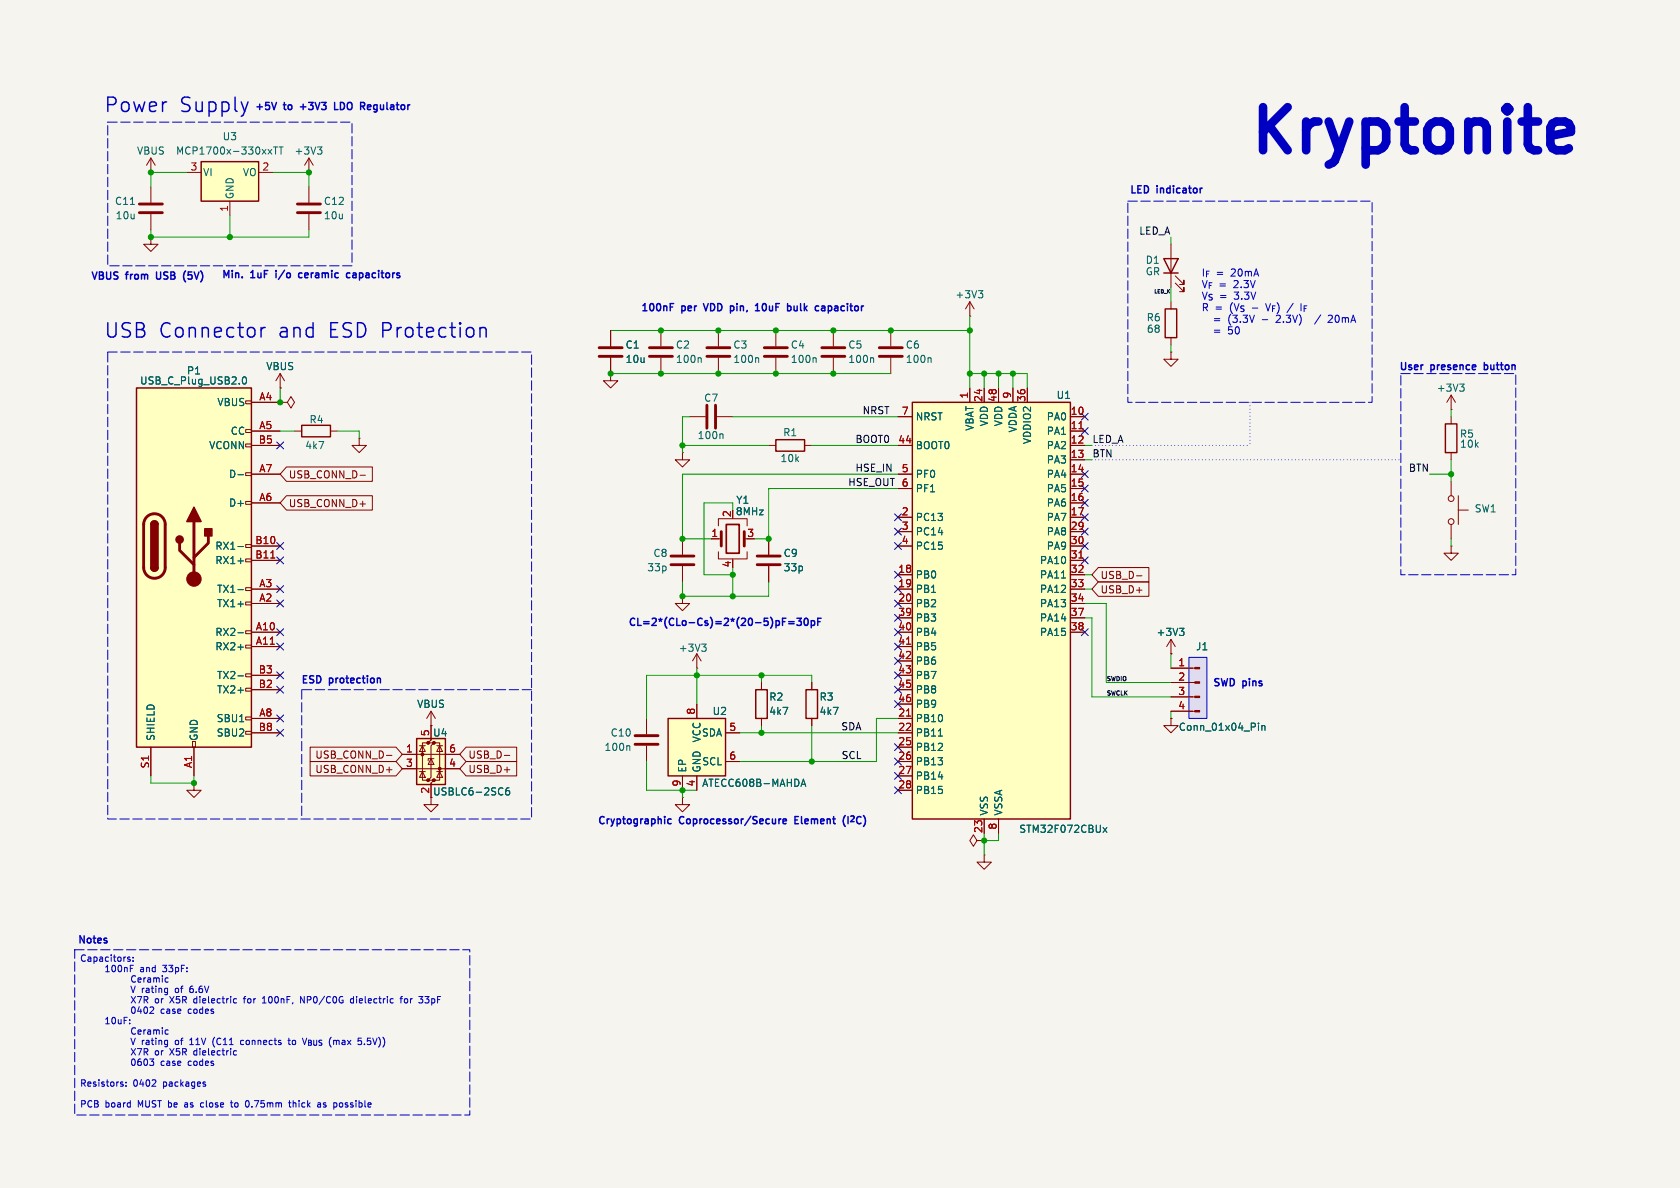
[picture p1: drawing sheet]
<svg xmlns="http://www.w3.org/2000/svg" width="297mm" height="210mm" viewBox="0 0 297 210" stroke-linecap="round" stroke-linejoin="round" font-family="sans-serif">
<path d="M0 0h297v210h-297z" fill="#f5f4ef" stroke="#f5f4ef" stroke-width=".18"/>
<path d="M210.2 116.2h3.2v10.8h-3.2z" fill="#dedcf5"/>
<path d="M24.6 37.6h4.1M24.6 36.1h4.1M114.8 63h4.1M114.8 61.5h4.1M145.3 63h4.1M145.3 61.5h4.1M155.4 63h4.1M155.4 61.5h4.1" fill="none" stroke="#840000" stroke-width=".51"/>
<g fill="none" stroke="#840000" stroke-width=".18">
<path d="M26.7 30.5h.1M26.7 27.9v2.6M26.7 33v2.8M26.7 37.8v2.8M26.7 27.9l-.8 1.3M26.7 27.9l.7 1.3M26.7 41.9v1.3h1.2l-1.2 1.3-1.3-1.3h1.3M26.7 41.9h.1M116.8 58.4v2.8M147.3 58.4v2.8M157.5 58.4v2.8M171.4 55.9h.1"/>
<path d="M171.4 53.3l-.7 1.3M171.4 53.3v2.6M171.4 53.3l.8 1.3M52.1 76.2h1.2M58.4 76.2h1.3M116.8 63.2v2.8M147.3 63.2v2.8M157.5 63.2v2.8M120.6 105.4v1.3h1.3l-1.3 1.3-1.2-1.3h1.2M120.6 105.4h.1M123.2 118.1h.1M123.2 115.6l-.8 1.2"/>
<path d="M123.2 115.6v2.5M123.2 115.6l.8 1.2"/>
</g>
<path d="M23.1 36.1h.7M173 51.4h.7l-.4 .5M173.5 51.9l.2 .2v.3l-.2 .2M123.8 63.2l.2 .2v.7M154.3 63.2l.1 .2v.7M164.4 63.2l.2 .2v.7M124.1 113.9h.7l-.4 .4M124.6 114.3l.2 .3v.3l-.2 .2" fill="none" stroke="#006464" stroke-width=".18"/>
<path d="M53.3 75.2h5.1v2h-5.1z" fill="none" stroke="#840000" stroke-width=".25"/>
<path d="M35.6 28.6h10.1v7h-10.1z" fill="#ffffc2"/>
<path d="M35.6 28.6h10.1v7h-10.1zM137.2 77.7h5v2.1h-5z" fill="none" stroke="#840000" stroke-width=".25"/>
<path d="M33 30.5h2.6M40.6 35.6v2.5M45.7 30.5h2.6M63.5 77.5v1.2h-1.3l1.3 1.3 1.3-1.3h-1.3M63.5 77.5h.1M135.9 78.7h1.3M142.2 78.7h1.3M114.3 127v2.8M114.3 131.8v2.8" fill="none" stroke="#840000" stroke-width=".18"/>
<path d="M47.4 26.4l.6 .8M48 26.4l-.6 .8M48.4 26h.7M48.7 26v1.2M49.3 26h.7M49.7 26v1.2M111.2 131.8l.1 .2v.7" fill="none" stroke="#006464" stroke-width=".18"/>
<path d="M112.3 131.6h4M112.3 130h4" fill="none" stroke="#840000" stroke-width=".51"/>
<path d="M118.1 127h10.2v10.2h-10.2z" fill="#ffffc2"/>
<path d="M118.1 127h10.2v10.2h-10.2zM133.6 121.9h2v5.1h-2zM142.5 121.9h2v5.1h-2z" fill="none" stroke="#840000" stroke-width=".25"/>
<g fill="none" stroke="#840000" stroke-width=".18">
<path d="M54.6 33v2.8M54.6 37.8v2.8M127 58.4v2.8M137.2 58.4v2.8M121.9 73.7h2.8M126.7 73.7h2.8M127 63.2v2.8M137.2 63.2v2.8M256.5 72.4h.1M256.5 69.9v2.5M256.5 69.9l-.7 1.2M256.5 69.9l.8 1.2"/>
<path d="M125.7 95.3h1.8M127 97.5v1.3h5.1v-1.3M127 93v-1.3h5.1v1.3M129.5 98.8v.3M135.9 95.3v2.7M256.5 85.1v2.5M256.5 92.7v2.6M257.8 90.2h1.8M257.8 87.6v5.1M135.9 100.1v2.8M120.6 137.2v2.5M123.2 124.5v2.5"/>
<path d="M123.2 137.2v2.5M128.3 129.5h2.5M128.3 134.6h2.5M134.6 120.7v1.2M134.6 127v1.3M143.5 120.7v1.2M143.5 127v1.3M120.6 141v1.2h1.3l-1.3 1.3-1.2-1.3h1.2M120.6 141h.1"/>
<circle cx="256.5" cy="92.2" r=".51"/>
<circle cx="256.5" cy="88.1" r=".51"/>
</g>
<path d="M127.6 76.7l.2 .2v.6M133.9 63.2l.2 .2v.7M144.1 63.2l.2 .2v.7M258.1 67.9h.7l-.4 .5M258.6 68.4l.2 .2v.3l-.2 .3M141.6 139l.4-1.3 .5 1.3M141.7 138.6h.6" fill="none" stroke="#006464" stroke-width=".18"/>
<path d="M52.6 37.6h4M52.6 36.1h4M125 63h4M125 61.5h4M125 71.6v4.1M126.5 71.6v4.1M135.1 63h4.1M135.1 61.5h4.1M127.5 94v2.5M131.6 94v2.5M133.9 99.8h4M133.9 98.3h4" fill="none" stroke="#840000" stroke-width=".51"/>
<path d="M128.4 92.7h2.3v5.1h-2.3z" fill="none" stroke="#840000" stroke-width=".3"/>
<path d="M161.3 71.1h27.9v73.7h-27.9z" fill="#ffffc2"/>
<path d="M205.7 45.7h2.6l-1.3 2.6zM205.7 48.3h2.6M206 54.6h2v5.1h-2zM161.3 71.1h27.9v73.7h-27.9z" fill="none" stroke="#840000" stroke-width=".25"/>
<g fill="none" stroke="#840000" stroke-width=".18">
<path d="M54.6 30.5h.1M54.6 27.9l-.8 1.3M54.6 27.9v2.6M54.6 27.9l.8 1.3M207 43.2v7.6M207 53.3v1.3M207 59.7v1.3M207.8 50l1.5 1.6v-.8v.8h-.8M207.8 48.8l1.5 1.5v-.8v.8h-.8M49.5 71.1h1.3l.6 1 .7-1-.7-1-.6 1M49.5 71.1h.1M49.5 68.6h.1"/>
<path d="M49.5 66l.8 1.3M49.5 66v2.6M49.5 66l-.7 1.3M107.9 66v1.3h1.3l-1.3 1.3-1.2-1.3h1.2M107.9 66h.1M158.7 73.7h2.6M158.7 78.7h2.6M171.4 68.6v2.5M174 68.6v2.5M176.5 68.6v2.5M179.1 68.6v2.5M181.6 68.6v2.5"/>
<path d="M189.2 73.7h2.6M189.2 76.2h2.6M189.2 78.7h2.6M120.6 80v1.3h1.3l-1.3 1.3-1.2-1.3h1.2M120.6 80h.1M120.6 95.3v2.7M158.7 83.8h2.6M158.7 86.4h2.6M158.7 91.4h2.6M158.7 94h2.6M158.7 96.5h2.6M189.2 81.3h2.6"/>
<path d="M189.2 83.8h2.6M189.2 86.4h2.6M189.2 88.9h2.6M189.2 91.4h2.6M189.2 94h2.6M189.2 96.5h2.6M189.2 99.1h2.6M256.5 96.5v1.3h1.3l-1.3 1.3-1.2-1.3h1.2M256.5 96.5h.1M120.6 100.1v2.8M158.7 101.6h2.6M158.7 104.1h2.6"/>
<path d="M158.7 106.7h2.6M158.7 109.2h2.6M158.7 111.8h2.6M158.7 114.3h2.6M158.7 116.8h2.6M158.7 119.4h2.6M189.2 101.6h2.6M189.2 104.1h2.6M189.2 106.7h2.6M189.2 109.2h2.6M189.2 111.8h2.6M207 115.6h.1"/>
<path d="M207 118.1h4.2M207 113l-.8 1.3M207 113v2.6M207 113l.8 1.3M158.7 127h2.6M158.7 129.5h2.6M158.7 132.1h2.6M158.7 134.6h2.6M158.7 137.2h2.6M158.7 139.7h2.6M158.7 121.9h2.6M158.7 124.5h2.6"/>
<path d="M207 127v1.3h1.3l-1.3 1.2-1.3-1.2h1.3M207 127h.1M207 125.7h4.2M207 123.2h4.2M207 120.7h4.2M76.2 141v1.2h1.3l-1.3 1.3-1.3-1.3h1.3M172.7 148.6l-.6-1-.7 1 .7 1 .6-1h1.3M174 148.6h.1M174 151.1v1.3h1.3l-1.3 1.3-1.3-1.3h1.3M174 151.1h.1M174 144.8v2.5M176.5 144.8v2.5"/>
</g>
<path d="M190.7 75.8h.8M190.7 98.6h.8M160.3 113.9h.7M160.3 126.6h.7" fill="none" stroke="#a90000" stroke-width=".18"/>
<path d="M56.1 26h.8l-.4 .5M56.7 26.5l.2 .2v.3l-.2 .2M187.7 102.2h.7M208.5 111.1h.8l-.4 .5M209.1 111.6l.2 .2v.3l-.2 .2M165.9 130.1h.7M222.5 127.8v.2M222.5 128.3v.8M223.1 128.3v.8M223.1 128.4l.2-.1h.3v.8M195 146.3l.7 .8M195.7 146.3l-.7 .8" fill="none" stroke="#006464" stroke-width=".18"/>
<g fill="#840000" stroke="#840000" stroke-width=".18">
<path d="M211.2 125.6h.9v.3h-.9z"/>
<path d="M211.2 123.1h.9v.2h-.9z"/>
<path d="M211.2 120.5h.9v.3h-.9z"/>
<path d="M211.2 118h.9v.2h-.9z"/>
</g>
<path d="M118.6 99.8h4.1M118.6 98.3h4.1" fill="none" stroke="#840000" stroke-width=".51"/>
<path d="M73.7 130.6h5v8.1h-5z" fill="#ffffc2"/>
<g fill="#840000" stroke="#840000" stroke-width=".18">
<circle cx="74.7" cy="133.3" r=".25"/>
<circle cx="75.7" cy="137.9" r=".25"/>
<circle cx="75.7" cy="131.3" r=".25"/>
<circle cx="76.7" cy="137.9" r=".25"/>
<circle cx="76.7" cy="131.3" r=".25"/>
<circle cx="77.7" cy="135.9" r=".25"/>
</g>
<g fill="none" stroke="#840000" stroke-width=".18">
<path d="M107.9 58.4v2.8M107.9 63.2v2.8M207 62.2v1.3h1.3l-1.3 1.3-1.3-1.3h1.3M207 62.2h.1M256.5 73.7v1.2M256.5 80v1.3M71.1 135.9h10.2M71.1 133.4h10.2M74.2 136.4h1M74.2 131.8h1M74.7 131.8l.5 1h-1zM74.7 136.4l.5 1h-1z"/>
<path d="M75.7 131.3h-1v6.6h1M76.2 134.1l.5 1h-1zM76.2 125.7v5.1l-.5 .5h1l-.5 .5v5.6l-.5 .5h1l-.5 .5v2.6M76.2 128.3h.1M76.2 125.7l-.8 1.3M76.2 125.7l.8 1.3M76.7 134.1h-1v.4M76.7 131.3h1v6.6h-1M77.2 136.4h1M77.2 131.8h1M77.7 136.4l.5 1h-1zM77.7 131.8l.5 1h-1z"/>
</g>
<path d="M255.5 74.9h2.1v5.1h-2.1zM73.7 130.6h5v8.1h-5z" fill="none" stroke="#840000" stroke-width=".25"/>
<path d="M90 139.3h-.4a.86 .86 0 0 0 0 1.2l.5-.1v-.4l-.2-.3-.4 .1-.1 .2" fill="none" stroke="#006464" stroke-width=".18"/>
<path d="M105.9 63h4.1M105.9 61.5h4.1" fill="none" stroke="#840000" stroke-width=".51"/>
<path d="M24.1 68.6h20.3v63.5h-20.3z" fill="#ffffc2"/>
<g fill="none" stroke="#840000" stroke-width=".18">
<path d="M107.9 58.4v2.8M43.4 78.5h1v.5h-1zM43.4 75.9h1v.6h-1zM43.4 70.9h1v.5h-1zM44.4 71.1h5.1M44.4 76.2h5.1M44.4 78.7h5.1M49.5 68.6h.1M49.5 71.1h.1M107.9 66h.1M107.9 63.2v2.8M158.7 78.7h2.6"/>
<path d="M158.7 73.7h2.6M171.4 68.6v2.5M174 68.6v2.5M176.5 68.6v2.5M179.1 68.6v2.5M181.6 68.6v2.5M189.2 76.2h2.6M189.2 78.7h2.6M189.2 73.7h2.6M43.4 98.8h1v.5h-1zM43.4 96.3h1v.5h-1zM43.4 88.6h1v.6h-1z"/>
<path d="M43.4 83.6h1v.5h-1zM44.4 88.9h5.1M44.4 83.8h5.1M44.4 96.5h5.1M44.4 99.1h5.1M50.6 87.6h15.2v2.6h-15.2l-1.1-1.3zM50.6 82.5h15.2v2.6h-15.2l-1.1-1.3zM63.6 84h1M125.7 95.3h1.3M135.9 95.3v2.7M158.7 83.8h2.6M158.7 96.5h2.6"/>
<path d="M158.7 86.4h2.6M158.7 91.4h2.6M158.7 94h2.6M189.2 88.9h2.6M189.2 83.8h2.6M189.2 96.5h2.6M189.2 99.1h2.6M189.2 81.3h2.6M189.2 86.4h2.6M189.2 91.4h2.6M189.2 94h2.6M43.4 119.1h1v.5h-1z"/>
<path d="M43.4 114h1v.6h-1zM43.4 111.5h1v.5h-1zM43.4 106.4h1v.5h-1zM43.4 103.9h1v.5h-1zM44.4 111.8h5.1M44.4 114.3h5.1M44.4 106.7h5.1M44.4 104.1h5.1M44.4 119.4h5.1M135.9 100.1v2.8M158.7 111.8h2.6M158.7 114.3h2.6"/>
<path d="M158.7 106.7h2.6M158.7 104.1h2.6M158.7 119.4h2.6M158.7 101.6h2.6M158.7 109.2h2.6M158.7 116.8h2.6M189.2 111.8h2.6M189.2 106.7h2.6M189.2 104.1h2.6M189.2 101.6h2.6M189.2 109.2h2.6M194.2 100.3h8.9v2.6h-8.9l-1.2-1.3z"/>
<path d="M194.2 102.9h8.9v2.5h-8.9l-1.2-1.3zM200.9 101.8h1M207 115.6h.1M207 118.1h3.8M26.7 132.1v5.1M34 131.1h.5v1h-.5zM34.3 138.4v1.3h-1.3l1.3 1.3 1.3-1.3h-1.3M34.3 138.4h.1M34.3 132.1v5.1M43.4 129.3h1v.5h-1zM43.4 126.7h1v.6h-1zM43.4 121.7h1v.5h-1z"/>
<path d="M44.4 127h5.1M44.4 121.9h5.1M44.4 129.5h5.1M54.8 132.1h15.2l1.1 1.3-1.1 1.2h-15.2zM54.8 134.6h15.2l1.1 1.3-1.1 1.3h-15.2zM68.3 133.5h1M71.1 133.4h2.6M71.1 135.9h2.6M76.2 128.3h.1M76.2 128.3v2.5M76.2 138.4v2.6M78.7 133.4h2.6"/>
<path d="M78.7 135.9h2.6M82.4 134.6h8.9v2.6h-8.9l-1.1-1.3zM82.4 132.1h8.9v2.5h-8.9l-1.1-1.2zM89.2 133.5h.9M120.6 137.2v2.5M123.2 124.5v2.5M123.2 137.2v2.5M128.3 129.5h2.5M128.3 134.6h2.5M134.6 120.7v1.2M134.6 127v1.3M143.5 120.7v1.2"/>
<path d="M143.5 127v1.3M158.7 127h2.6M158.7 121.9h2.6M158.7 129.5h2.6M158.7 134.6h2.6M158.7 132.1h2.6M158.7 137.2h2.6M158.7 139.7h2.6M158.7 124.5h2.6M207 127h.1M207 120.7h3.8M207 123.2h3.8"/>
<path d="M207 125.7h3.8M174 148.6h.1M174 144.8v2.5M176.5 144.8v2.5"/>
</g>
<path d="M24.1 68.6h20.3v63.5h-20.3zM26.7 92.7a.64 .64 0 0 1 .6-.6 .64 .64 0 0 1 .6 .6M26.7 100.3a.64 .64 0 0 0 .6 .7 .64 .64 0 0 0 .6-.7" fill="none" stroke="#840000" stroke-width=".25"/>
<path d="M26 91.4a1.9 1.9 0 0 1 2-.4 1.9 1.9 0 0 1 1.2 1.7v7.6a1.91 1.91 0 0 1-1.9 1.9 1.91 1.91 0 0 1-1.9-1.9v-7.7l.2-.7zM31.7 96v1.3l2.6 2.5M34.3 92.2v10.2M36.8 94.7v1.3l-2.5 2.6" fill="none" stroke="#840000" stroke-width=".51"/>
<g fill="#840000" stroke="#840000" stroke-width=".25">
<path d="M26.7 100.3h1.2a.64 .64 0 0 1-.6 .7 .64 .64 0 0 1-.6-.7z"/>
<path d="M26.7 92.7h1.2v7.6h-1.2z"/>
<path d="M26.9 92.3a.64 .64 0 0 1 .6-.2 .64 .64 0 0 1 .4 .6h-1.2z"/>
<path d="M34.3 89.7l1.3 2.5h-2.6z"/>
<path d="M36.2 93.5h1.3v1.2h-1.3z"/>
<circle cx="31.7" cy="95.4" r=".63"/>
</g>
<circle cx="34.3" cy="102.4" r="1.27" fill="#840000" stroke="#840000" stroke-width=".18"/>
<g fill="none" stroke="#006464" stroke-width=".18">
<path d="M43 66.7l.1-.1a.68 .68 0 0 1 .5 .7 .68 .68 0 0 1-.5 .6l-.1-.1-.2-.4zM42.1 83.9h.9M42.1 96.6h.9M42.1 99.2h.9M42.1 111.9h.9M42.1 114.4h.9M42.1 104.2h.9M42.1 119.5h.9M187.7 102.2h.7M208.5 111.1h.8l-.4 .5M209.1 111.6l.2 .2v.3l-.2 .2M90 139.3h-.4a.86 .86 0 0 0 0 1.2l.5-.1v-.4l-.2-.3-.4 .1-.1 .2"/>
<path d="M141.6 139l.4-1.3 .5 1.3M141.7 138.6h.6M165.9 130.1h.7M222.5 127.8v.2M222.5 128.3v.8M223.1 128.3v.8M223.1 128.4l.2-.1h.3v.8M195 146.3l.7 .8M195.7 146.3l-.7 .8"/>
</g>
<path d="M190.7 75.8h.8M47.9 98.6h.7M190.7 98.6h.8M160.3 113.9h.7M160.3 126.6h.7" fill="none" stroke="#a90000" stroke-width=".18"/>
<g fill="none" stroke="#0000c2" stroke-width=".25">
<path d="M48.9 18.1l-.4 1.3M59.2 18.1v1.3h.6M32.8 47.9a1.46 1.46 0 0 0 0 1.9M48.8 47.8v.1M53.3 48.2l-.4 .1-.1 .2 .1 .5 .4 .1M61.9 48.3l-.4-.1-.2 .3 .1 .5h.5M118.5 54.3h.4M118.5 53.7h.6M124.4 53.7l.4 1.2M129.3 54.1h.3M129.6 54.9h-.3M133.5 54.9h.8"/>
<path d="M133.7 54l.2-.3v1.2M139.8 54.2v.6M140.4 54.1v.7l.3 .1M145.4 54.1h.2l.2 .2v.6M145.8 54.9h-.4M145.8 54.4l-.4 .1M138.3 109.3h.6M139.4 109.9h1M139.4 110.3h1M140.9 109.3h.8l-.5 .5 .4 .1v.5l-.2 .2-.5-.2M142.3 109.4l.2-.1a.68 .68 0 0 1 .4 .6 .68 .68 0 0 1-.4 .7l-.2-.2-.2-.3zM143.4 109.8l.4-.1 .2 .3-.1 .5h-.5"/>
<path d="M143.4 109.7v1.3M144.6 109.9h.4M145.2 109.3h-.6v1.3M118.1 145.5l.2 .1h.4M118.7 144.8h-.4l-.2 .1M137.9 144.8h.2M138.4 145.2l.6-.1v-.3h-.4l-.2 .1 .1 .7h.5M149.4 144.2a1.46 1.46 0 0 0 0 1.9"/>
</g>
<path d="M276.6 21.5l.8 .3 .3 .8v.7l-3.6 .7M277.4 26.2l-.8 .4" fill="none" stroke="#0000c2" stroke-width="1.5"/>
<g fill="none" stroke="#0000c2" stroke-width=".18">
<path d="M223.8 53.7l.4 1.2M226.3 56.3l-.7 .7h.8M230 53.7v1.2M233.5 55.7l-1.1 1.6M235 55.7h.3l.2 .3M235.5 56.1l-.7 .9h.7M210.2 116.2h3.2v10.8h-3.2zM18.7 171.8h.6M19.8 171.1v.5l.2 .2 .3-.1 .1-.6M19.9 179.9l.1-.1a.61 .61 0 0 1 .4 .6 .61 .61 0 0 1-.4 .6 .76 .76 0 0 1-.1-1.1zM20.9 171.1v.5l.2 .2 .3-.1 .1-.6M22 171v.8"/>
<path d="M22.5 179.8h-.6v1.2M22.5 171.2v.6M23 169.2h-.3l-.2 .1 .1 .2 .4 .1v.3h-.5M23 171.2h.4M23.1 174.3l.4 1.2 .4-1.2M23.2 176.2l.8 1.1M23.4 178.1l.1-.1a.61 .61 0 0 1 .4 .6 .61 .61 0 0 1-.4 .5 .76 .76 0 0 1-.1-1zM23.5 169.8v.1M23.5 169.2v.1M23.6 170.6h-.6v1.2M24 172.6a.54 .54 0 0 0-.8 .4 .54 .54 0 0 0 .5 .6l.3-.1M24 176.2l-.8 1.1"/>
<path d="M24.3 176.2h.8l-.5 1.1M24.4 173.2l.5-.1v-.2h-.3l-.2 .1 .1 .6h.4M24.6 177.9l-.3 .9h.8M24.9 178.4v.7M25.4 172.9v.7M25.5 176.2v1.1M25.6 178.1l.1-.1a.61 .61 0 0 1 .4 .6 .61 .61 0 0 1-.4 .5 .76 .76 0 0 1-.1-1zM25.8 172.9l-.4 .2M25.8 176.8l.3 .5M26.1 172.9h.5v.7M26.6 173.1l-.4 .1-.1 .1 .1 .3h.4M27 178l-.5 .1"/>
<path d="M27.2 173l.3-.1 .2 .1M27.2 172.9v.7M27.2 178.2l-.1 .3-.6 .6h.7M27.7 173l.1-.1h.3l.1 .7M27.7 173v.6M28.7 172.9v.7M29.2 173v.5l.2 .1h.3M29.3 174.7l.3 .1M29.6 174.7v.9l-.2 .2M29.6 175.4l-.3 .1M41.4 177.2h.4M41.4 176.6h.4"/>
<path d="M43 176.5h.4M43.2 176.2v1.1M46.4 177.3h.6M46.4 176.5l.3-.3v1.1M53.1 177.3v-1.1l.7 1.1M62.5 176.6l-.3-.1-.2 .3 .1 .4h.4M62.5 176.2v1.1M70.7 176.5h.5M71.2 176.2l-.3 .1v1M71.9 176.5l-.4 .3v.4l.4 .1M75.1 176.2h.7M75.1 177.2l.5 .1"/>
<path d="M18.7 181h.6M18.7 180.2l.3-.4v1.2M20.9 180.2l.1 .7h.4M21.4 180.2v.8M21.5 191.6l.2 .1 .1 .2-.4 .1M21.5 191.3h.2M21.9 180.4h.4M22.3 191.9v.1M22.3 191.3v.1M22.9 180.9v.1M22.9 180.3v.1M23.1 183.5l.4 1.2 .4-1.2"/>
<path d="M23.2 185.4l.8 1.1M23.4 187.3l.1-.1a.61 .61 0 0 1 .4 .6 .61 .61 0 0 1-.4 .5l-.2-.4zM24 181.8a.54 .54 0 0 0-.8 .4 .54 .54 0 0 0 .5 .6l.3-.1M24 185.4l-.8 1.1M24.3 185.4h.8l-.5 1.1M24.4 182.4l.5-.1v-.2h-.3l-.2 .1 .1 .6h.4M24.9 187.2l-.3 .1-.2 .2-.1 .6 .3 .2 .3-.1 .1-.3-.1-.2-.3-.1-.3 .3M25.4 182.1v.7M25.5 185.4v1.1M25.5 187.3l.2-.1a.61 .61 0 0 1 .4 .6 .61 .61 0 0 1-.4 .5l-.3-.4zM25.8 182.1l-.4 .2M25.8 186l.3 .5"/>
<path d="M26.1 182.1h.5v.7M26.5 187.2h.7l-.4 .4 .3 .1v.5l-.1 .1-.5-.1M26.6 182.3l-.4 .1-.1 .1 .1 .3h.4M27.2 182.1v.7M27.2 182.2l.3-.1 .2 .1M27.7 182.2v.6M27.7 182.2l.1-.1h.3l.1 .7M28.7 181.7v.1M28.7 182.1v.7M29.3 183.9l.3 .1M29.6 183.9v.9l-.2 .2M29.6 184.6l-.3 .1"/>
<path d="M29.7 182.1h-.3l-.2 .2 .1 .5h.4M32.8 194.9l-.1 .1M32.8 195.3l-.2 .1 .2 .3M35.9 194.9l-.3 .1-.2 .2 .1 .4 .4 .1M36.2 191.6l.2 .2-.2 .2M36.2 191.3h.1M37.7 183.7l-.1 .4 .1 .7M40.7 194.9h.5M40.9 194.6v.9l.3 .2M41.4 186.4h.4M43 183.9l-.4 .1-.1 .1 .1 .5 .4 .1M43.7 194.6a.61 .61 0 0 1 .4 .5 .61 .61 0 0 1-.4 .6"/>
<path d="M50.9 183.9h.4M51 194.9h.4M51.1 183.5v1l.2 .2M51.2 194.6v.9l.2 .2M51.8 194.6v1.1M52.2 194.9l-.4 .2M54.2 183.5l-.4 1.2M56.3 194.9l.3 .1 .1 .7M56.7 195.6l-.4 .1M56.7 195.2l-.4 .1M57.2 195.6l.3 .1M57.5 194.9l-.3 .2v.2h.3"/>
<path d="M60 195.6h.5M60.5 195l-.5 .1M63.3 183.5h.6M63.7 184l.2 .2v.2l-.2 .3M64.4 184.6v.1"/>
</g>
<path d="M19 21.6h43.2v25.4h-43.2zM199.4 35.6h43.2v35.5h-43.2zM19 62.2h75v82.6h-75zM247.6 66h20.4v35.6h-20.4zM53.3 121.9v22.9M94 121.9h-40.7M13.2 167.9h69.9v29.2h-69.9z" fill="none" stroke="#0000c2" stroke-width=".18" stroke-dasharray="1.7 .6"/>
<path d="M193 78.7h28M221 71.1v7.6M193 81.3h54.6" fill="none" stroke="#0000c2" stroke-width=".18" stroke-dasharray="0 .6"/>
<g fill="none" stroke="#009600" stroke-width=".18">
<path d="M33 30.5h-6.3v2.5M40.6 38.1v3.8M48.3 30.5h6.3v2.5M26.7 40.6v1.3h27.9v-1.3M107.9 58.4h63.5M171.4 55.9v12.7M207 41.9v1.3M207 50.8v2.5M49.5 76.2h2.6M49.5 68.6v2.5M59.7 76.2h3.8v1.3M107.9 66h49.6"/>
<path d="M120.6 78.7h15.3M121.9 73.7h-1.3v6.3M129.5 73.7h29.2M143.5 78.7h15.2M171.4 66h10.2v2.6M174 66v2.6M176.5 66v2.6M179.1 66v2.6M191.8 78.7h1.2M207 61v1.2M256.5 72.4v1.3M129.5 90.2v-1.3h-5v12.7h5"/>
<path d="M158.7 83.8h-38.1v11.5h5.1M158.7 86.4h-22.8v8.9h-2.6M191.8 81.3h1.2M252.7 83.8h3.8M256.5 81.3v3.8M256.5 95.3v1.2M120.6 102.9v2.5h15.3v-2.5M123.2 118.1v6.4M129.5 100.3v5.1M134.6 119.4v1.3M191.8 101.6h1.2M191.8 106.7h3.8v14h11.4"/>
<path d="M191.8 109.2h1.2v14h14M191.8 104.1h1.2M207 115.6v2.5M26.7 137.2v1.2h7.6v-1.2M114.3 134.6v5.1h8.9M120.6 139.7v1.3M130.8 129.5h27.9M134.6 128.3v1.2M143.5 120.7v-1.3h-29.2v7.6M143.5 128.3v6.3M158.7 127h-3.8v7.6h-24.1M207 125.7v1.3"/>
<path d="M174 147.3v3.8M176.5 147.3v1.3h-2.5"/>
</g>
<g fill="none" stroke="#000084" stroke-width=".18">
<path d="M48.9 78.1l1.2 1.2M50.1 78.1l-1.2 1.2M191.2 73.1l1.2 1.2M191.2 75.6l1.2 1.2M192.4 73.1l-1.2 1.2M192.4 75.6l-1.2 1.2M48.9 95.9l1.2 1.2M48.9 98.5l1.2 1.2M50.1 95.9l-1.2 1.2M50.1 98.5l-1.2 1.2M158.1 93.4l1.3 1.2M158.1 90.8l1.3 1.2"/>
<path d="M158.1 95.9l1.3 1.2M159.4 93.4l-1.3 1.2M159.4 90.8l-1.3 1.2M159.4 95.9l-1.3 1.2M191.2 83.2l1.2 1.2M191.2 85.8l1.2 1.2M191.2 93.4l1.2 1.2M191.2 95.9l1.2 1.2M191.2 90.8l1.2 1.2M191.2 98.5l1.2 1.2M191.2 88.3l1.2 1.2M192.4 83.2l-1.2 1.2"/>
<path d="M192.4 85.8l-1.2 1.2M192.4 93.4l-1.2 1.2M192.4 95.9l-1.2 1.2M192.4 90.8l-1.2 1.2M192.4 98.5l-1.2 1.2M192.4 88.3l-1.2 1.2M48.9 103.5l1.2 1.2M48.9 106.1l1.2 1.2M48.9 113.7l1.2 1.2M48.9 111.2l1.2 1.2M48.9 118.8l1.2 1.2M50.1 103.5l-1.2 1.2"/>
<path d="M50.1 106.1l-1.2 1.2M50.1 113.7l-1.2 1.2M50.1 111.2l-1.2 1.2M50.1 118.8l-1.2 1.2M158.1 101l1.3 1.2M158.1 116.2l1.3 1.2M158.1 106.1l1.3 1.2M158.1 113.7l1.3 1.2M158.1 118.8l1.3 1.2M158.1 111.2l1.3 1.2M158.1 108.6l1.3 1.2M158.1 103.5l1.3 1.2"/>
<path d="M159.4 118.8l-1.3 1.2M159.4 106.1l-1.3 1.2M159.4 101l-1.3 1.2M159.4 116.2l-1.3 1.2M159.4 113.7l-1.3 1.2M159.4 111.2l-1.3 1.2M159.4 108.6l-1.3 1.2M159.4 103.5l-1.3 1.2M191.2 111.2l1.2 1.2M192.4 111.2l-1.2 1.2M48.9 128.9l1.2 1.2M48.9 121.3l1.2 1.2"/>
<path d="M48.9 126.4l1.2 1.2M50.1 128.9l-1.2 1.2M50.1 121.3l-1.2 1.2M50.1 126.4l-1.2 1.2M158.1 121.3l1.3 1.2M158.1 139.1l1.3 1.2M158.1 136.6l1.3 1.2M158.1 134l1.3 1.2M158.1 131.5l1.3 1.2M158.1 123.9l1.3 1.2M159.4 123.9l-1.3 1.2M159.4 131.5l-1.3 1.2"/>
<path d="M159.4 121.3l-1.3 1.2M159.4 139.1l-1.3 1.2M159.4 136.6l-1.3 1.2M159.4 134l-1.3 1.2"/>
</g>
<g fill="#009600" stroke="#009600" stroke-width=".18">
<circle cx="157.5" cy="58.4" r=".46"/>
<circle cx="171.4" cy="58.4" r=".46"/>
<circle cx="147.3" cy="58.4" r=".46"/>
<circle cx="171.4" cy="66" r=".46"/>
<circle cx="174" cy="66" r=".46"/>
<circle cx="176.5" cy="66" r=".46"/>
<circle cx="147.3" cy="66" r=".46"/>
<circle cx="120.6" cy="139.7" r=".46"/>
<circle cx="137.2" cy="66" r=".46"/>
<circle cx="137.2" cy="58.4" r=".46"/>
<circle cx="127" cy="58.4" r=".46"/>
<circle cx="127" cy="66" r=".46"/>
<circle cx="120.6" cy="78.7" r=".46"/>
<circle cx="120.6" cy="95.3" r=".46"/>
<circle cx="123.2" cy="119.4" r=".46"/>
<circle cx="120.6" cy="105.4" r=".46"/>
<circle cx="116.8" cy="58.4" r=".46"/>
<circle cx="116.8" cy="66" r=".46"/>
<circle cx="134.6" cy="129.5" r=".46"/>
<circle cx="134.6" cy="119.4" r=".46"/>
<circle cx="129.5" cy="105.4" r=".46"/>
<circle cx="143.5" cy="134.6" r=".46"/>
<circle cx="174" cy="148.6" r=".46"/>
<circle cx="40.6" cy="41.9" r=".46"/>
<circle cx="26.7" cy="30.5" r=".46"/>
<circle cx="49.5" cy="71.1" r=".46"/>
<circle cx="54.6" cy="30.5" r=".46"/>
<circle cx="26.7" cy="41.9" r=".46"/>
<circle cx="179.1" cy="66" r=".46"/>
<circle cx="256.5" cy="83.8" r=".46"/>
<circle cx="129.5" cy="101.6" r=".46"/>
<circle cx="135.9" cy="95.3" r=".46"/>
<circle cx="107.9" cy="66" r=".46"/>
<circle cx="34.3" cy="138.4" r=".46"/>
</g>
<text font-size="10.6" fill="#0000c2" x="220.5" y="29.2">Kryptonite</text>
<g font-size="3.5" fill="#0000c2">
<text x="18.3" y="20.2">Power</text>
<text x="31.7" y="20.2">Supply</text>
<text x="18.3" y="60.1">USB Connector</text>
<text x="49.4" y="60.1">and</text>
<text x="58.5" y="60.1">ESD Protection</text>
</g>
<g font-size="1.8" fill="#0000c2">
<text x="45" y="19.8">+5V</text>
<text x="50.3" y="19.8">to</text>
<text x="53.7" y="19.8">+3V3</text>
<text x="60.2" y="19.8">LDO</text>
<text x="65.3" y="19.8">Regulator</text>
<text x="199.6" y="34.5">LED</text>
<text x="204.5" y="34.5">indicator</text>
<text x="15.9" y="49.8">VBUS</text>
<text x="22.3" y="49.8">from</text>
<text x="28.1" y="49.8">USB</text>
<text x="33.4" y="49.8">(5V)</text>
<text x="39" y="49.5">Min.</text>
<text x="44.3" y="49.5">1uF</text>
<text x="49.3" y="49.5">i/o</text>
<text x="53.8" y="49.5">ceramic</text>
<text x="62.8" y="49.5">capacitors</text>
<text x="212.3" y="49.1">I_{F}</text>
<text x="212.3" y="51.1">V_{F}</text>
<text x="212.3" y="53.2">V_{S}</text>
<text x="215" y="49.1">=</text>
<text x="215.5" y="51.1">=</text>
<text x="215.6" y="53.2">=</text>
<text x="217.7" y="49.1">20mA</text>
<text x="218.2" y="51.1">2.3V</text>
<text x="218.3" y="53.2">3.3V</text>
<text x="113.2" y="55.4">100nF</text>
<text x="120.5" y="55.4">per</text>
<text x="125" y="55.4">VDD</text>
<text x="130.1" y="55.4">pin,</text>
<text x="135.1" y="55.4">10uF</text>
<text x="141.2" y="55.4">bulk</text>
<text x="146.7" y="55.4">capacitor</text>
<text x="212.3" y="55.2">R =</text>
<text x="214.7" y="57.3">=</text>
<text x="214.7" y="59.3">=</text>
<text x="217.4" y="57.3">(3.3V</text>
<text x="217.4" y="59.3">50</text>
<text x="217.5" y="55.2">(V_{S}</text>
<text x="221.6" y="55.2">-</text>
<text x="223.6" y="57.3">-</text>
<text x="224.3" y="55.2">V_{F})</text>
<text x="226.3" y="57.3">2.3V)</text>
<text x="230.8" y="55.2">I_{F}</text>
<text x="236.1" y="57.3">20mA</text>
<text x="247.2" y="65.8">User</text>
<text x="252.9" y="65.8">presence</text>
<text x="262.9" y="65.8">button</text>
<text x="110.9" y="111">CL=2*(CLo-Cs)=2*(20-5)pF=30pF</text>
<text x="53.1" y="121.2">ESD</text>
<text x="58.2" y="121.2">protection</text>
<text x="214.3" y="121.7">SWD</text>
<text x="219.7" y="121.7">pins</text>
<text x="105.5" y="146.1">Cryptographic</text>
<text x="120.1" y="146.1">Coprocessor/Secure</text>
<text x="141" y="146.1">Element</text>
<text x="150" y="146.1">(I^{2}C)</text>
<text x="13.6" y="167.1">Notes</text>
</g>
<g font-size="1.8" fill="#006464">
<text x="24.1" y="27.5">VBUS</text>
<text x="31" y="27.5">MCP1700x-330xxTT</text>
<text x="39.3" y="25">U3</text>
<text x="52" y="27.5">+3V3</text>
<text x="35.8" y="31.3">VI</text>
<text x="41.5" y="35.3" transform="rotate(-90 41.5 35.3)">GND</text>
<text x="42.8" y="31.3">VO</text>
<text x="20.2" y="36.4">C11</text>
<text x="20.3" y="39">10u</text>
<text x="57.2" y="36.4">C12</text>
<text x="57.2" y="39">10u</text>
<text x="202.4" y="46.8">D1</text>
<text x="168.8" y="52.9">+3V3</text>
<text x="202.4" y="48.9">GR</text>
<text x="202.6" y="57">R6</text>
<text x="202.7" y="59">68</text>
<text x="47" y="65.6">VBUS</text>
<text x="110.5" y="61.8">C1</text>
<text x="110.5" y="64.4">10u</text>
<text x="119.4" y="61.8">C2</text>
<text x="119.4" y="64.4">100n</text>
<text x="129.5" y="61.8">C3</text>
<text x="129.5" y="64.4">100n</text>
<text x="139.7" y="61.8">C4</text>
<text x="139.7" y="64.4">100n</text>
<text x="149.9" y="61.8">C5</text>
<text x="149.9" y="64.4">100n</text>
<text x="160" y="61.8">C6</text>
<text x="160" y="64.4">100n</text>
<text x="24.7" y="68.2">USB_C_Plug_USB2.0</text>
<text x="32.9" y="66.4">P1</text>
<text x="38.3" y="72">VBUS</text>
<text x="124.4" y="71.2">C7</text>
<text x="186.7" y="70.7">U1</text>
<text x="253.9" y="69.4">+3V3</text>
<text x="40.7" y="77.1">CC</text>
<text x="54.6" y="75">R4</text>
<text x="123.2" y="77.8">100n</text>
<text x="138.4" y="77.3">R1</text>
<text x="161.8" y="74.5">NRST</text>
<text x="172.3" y="76.2" transform="rotate(-90 172.3 76.2)">VBAT</text>
<text x="174.9" y="75.5" transform="rotate(-90 174.9 75.5)">VDD</text>
<text x="177.4" y="75.5" transform="rotate(-90 177.4 75.5)">VDD</text>
<text x="179.9" y="76.5" transform="rotate(-90 179.9 76.5)">VDDA</text>
<text x="185" y="74.5">PA0</text>
<text x="185" y="77.1">PA1</text>
<text x="258" y="77.6">R5</text>
<text x="36.9" y="79.6">VCONN</text>
<text x="53.9" y="79.6">4k7</text>
<text x="137.9" y="81.9">10k</text>
<text x="161.8" y="79.6">BOOT0</text>
<text x="182.5" y="78.6" transform="rotate(-90 182.5 78.6)">VDDIO2</text>
<text x="185" y="79.6">PA2</text>
<text x="185" y="82.1">PA3</text>
<text x="258" y="79.3">10k</text>
<text x="40.4" y="89.8">D+</text>
<text x="40.4" y="84.7">D-</text>
<text x="130.1" y="89.3">Y1</text>
<text x="161.8" y="84.7">PF0</text>
<text x="161.8" y="87.2">PF1</text>
<text x="185" y="84.7">PA4</text>
<text x="185" y="87.2">PA5</text>
<text x="185" y="89.8">PA6</text>
<text x="130" y="91.3">8MHz</text>
<text x="161.8" y="92.3">PC13</text>
<text x="161.8" y="94.8">PC14</text>
<text x="185" y="92.3">PA7</text>
<text x="185" y="94.8">PA8</text>
<text x="260.6" y="90.8">SW1</text>
<text x="38" y="97.4">RX1-</text>
<text x="38" y="99.9">RX1+</text>
<text x="114.3" y="101.2">33p</text>
<text x="115.4" y="98.7">C8</text>
<text x="138.4" y="98.7">C9</text>
<text x="138.4" y="101.2">33p</text>
<text x="161.8" y="97.4">PC15</text>
<text x="183.7" y="99.9">PA10</text>
<text x="185" y="97.4">PA9</text>
<text x="38.3" y="107.5">TX1+</text>
<text x="38.3" y="105">TX1-</text>
<text x="161.8" y="102.5">PB0</text>
<text x="161.8" y="105">PB1</text>
<text x="161.8" y="107.5">PB2</text>
<text x="183.7" y="102.5">PA11</text>
<text x="183.7" y="105">PA12</text>
<text x="183.7" y="107.5">PA13</text>
<text x="38" y="112.6">RX2-</text>
<text x="161.8" y="110.1">PB3</text>
<text x="161.8" y="112.6">PB4</text>
<text x="183.7" y="110.1">PA14</text>
<text x="183.7" y="112.6">PA15</text>
<text x="204.4" y="112.6">+3V3</text>
<text x="38" y="115.2">RX2+</text>
<text x="119.9" y="115.4">+3V3</text>
<text x="161.8" y="115.2">PB5</text>
<text x="161.8" y="117.7">PB6</text>
<text x="211.3" y="115.2">J1</text>
<text x="38.3" y="122.8">TX2+</text>
<text x="38.3" y="120.2">TX2-</text>
<text x="73.6" y="125.3">VBUS</text>
<text x="135.9" y="124.1">R2</text>
<text x="144.8" y="124.1">R3</text>
<text x="161.8" y="120.2">PB7</text>
<text x="161.8" y="122.8">PB8</text>
<text x="161.8" y="125.3">PB9</text>
<text x="27.5" y="131.1" transform="rotate(-90 27.5 131.1)">SHIELD</text>
<text x="35.2" y="131.1" transform="rotate(-90 35.2 131.1)">GND</text>
<text x="38.2" y="127.9">SBU1</text>
<text x="38.2" y="130.4">SBU2</text>
<text x="76.5" y="130.4">U4</text>
<text x="107.9" y="130.4">C10</text>
<text x="124" y="130.4">SDA</text>
<text x="124.1" y="131.3" transform="rotate(-90 124.1 131.3)">VCC</text>
<text x="125.9" y="126.6">U2</text>
<text x="135.9" y="126.6">4k7</text>
<text x="144.8" y="126.6">4k7</text>
<text x="161.8" y="127.9">PB10</text>
<text x="161.8" y="130.4">PB11</text>
<text x="208.3" y="129.4">Conn_01x04_Pin</text>
<text x="106.8" y="132.9">100n</text>
<text x="121.5" y="136.7" transform="rotate(-90 121.5 136.7)">EP</text>
<text x="124.1" y="135.5">SCL</text>
<text x="124.1" y="136.7" transform="rotate(-90 124.1 136.7)">GND</text>
<text x="161.8" y="132.9">PB12</text>
<text x="161.8" y="135.5">PB13</text>
<text x="76.5" y="140.8">USBLC6-2SC6</text>
<text x="124" y="139.3">ATECC608B-MAHDA</text>
<text x="161.8" y="138">PB14</text>
<text x="161.8" y="140.6">PB15</text>
<text x="174.9" y="144.3" transform="rotate(-90 174.9 144.3)">VSS</text>
<text x="177.4" y="144.3" transform="rotate(-90 177.4 144.3)">VSSA</text>
<text x="180.1" y="147.4">STM32F072CBUx</text>
</g>
<g font-size="1.8" fill="#a90000">
<text x="33.6" y="30.2">3</text>
<text x="46.3" y="30.2">2</text>
<text x="40.4" y="37.5" transform="rotate(-90 40.4 37.5)">1</text>
<text x="45.7" y="70.9">A4</text>
<text x="171.2" y="70.6" transform="rotate(-90 171.2 70.6)">1</text>
<text x="173.7" y="71.2" transform="rotate(-90 173.7 71.2)">24</text>
<text x="176.3" y="71.2" transform="rotate(-90 176.3 71.2)">48</text>
<text x="178.8" y="70.6" transform="rotate(-90 178.8 70.6)">9</text>
<text x="181.4" y="71.2" transform="rotate(-90 181.4 71.2)">36</text>
<text x="45.7" y="75.9">A5</text>
<text x="159.3" y="73.4">7</text>
<text x="189.2" y="73.4">10</text>
<text x="189.2" y="75.9">11</text>
<text x="45.6" y="78.5">B5</text>
<text x="45.7" y="83.6">A7</text>
<text x="158.7" y="78.5">44</text>
<text x="159.3" y="83.6">5</text>
<text x="189.2" y="78.5">12</text>
<text x="189.2" y="81">13</text>
<text x="189.2" y="83.6">14</text>
<text x="45.7" y="88.6">A6</text>
<text x="159.3" y="86.1">6</text>
<text x="189.2" y="86.1">15</text>
<text x="189.2" y="88.6">16</text>
<text x="125.7" y="95">1</text>
<text x="129.3" y="91.5" transform="rotate(-90 129.3 91.5)">2</text>
<text x="132" y="95">3</text>
<text x="159.3" y="91.2">2</text>
<text x="159.3" y="93.7">3</text>
<text x="189.2" y="91.2">17</text>
<text x="189.2" y="93.7">29</text>
<text x="45" y="96.3">B10</text>
<text x="45" y="98.8">B11</text>
<text x="129.3" y="100.4" transform="rotate(-90 129.3 100.4)">4</text>
<text x="158.7" y="101.3">18</text>
<text x="159.3" y="96.3">4</text>
<text x="189.2" y="96.3">30</text>
<text x="189.2" y="98.8">31</text>
<text x="189.2" y="101.3">32</text>
<text x="45.7" y="106.4">A2</text>
<text x="45.7" y="103.9">A3</text>
<text x="158.7" y="103.9">19</text>
<text x="158.7" y="106.4">20</text>
<text x="189.2" y="103.9">33</text>
<text x="189.2" y="106.4">34</text>
<text x="45.1" y="111.5">A10</text>
<text x="158.7" y="109">39</text>
<text x="158.7" y="111.5">40</text>
<text x="189.2" y="109">37</text>
<text x="189.2" y="111.5">38</text>
<text x="45.1" y="114">A11</text>
<text x="45.6" y="119.1">B3</text>
<text x="158.7" y="114">41</text>
<text x="158.7" y="116.6">42</text>
<text x="158.7" y="119.1">43</text>
<text x="208.2" y="117.9">1</text>
<text x="45.6" y="121.7">B2</text>
<text x="158.7" y="121.7">45</text>
<text x="158.7" y="124.2">46</text>
<text x="208.2" y="120.4">2</text>
<text x="208.2" y="122.9">3</text>
<text x="208.2" y="125.5">4</text>
<text x="45.6" y="129.3">B8</text>
<text x="45.7" y="126.7">A8</text>
<text x="75.9" y="130.2" transform="rotate(-90 75.9 130.2)">5</text>
<text x="122.9" y="126.4" transform="rotate(-90 122.9 126.4)">8</text>
<text x="128.8" y="129.3">5</text>
<text x="158.7" y="126.7">21</text>
<text x="158.7" y="129.3">22</text>
<text x="158.7" y="131.8">25</text>
<text x="26.4" y="135.9" transform="rotate(-90 26.4 135.9)">S1</text>
<text x="34" y="135.9" transform="rotate(-90 34 135.9)">A1</text>
<text x="71.7" y="133.1">1</text>
<text x="71.7" y="135.6">3</text>
<text x="79.3" y="135.6">4</text>
<text x="79.3" y="133.1">6</text>
<text x="128.8" y="134.4">6</text>
<text x="158.7" y="134.4">26</text>
<text x="158.7" y="136.9">27</text>
<text x="120.4" y="139.1" transform="rotate(-90 120.4 139.1)">9</text>
<text x="122.9" y="139.1" transform="rotate(-90 122.9 139.1)">4</text>
<text x="158.7" y="139.4">28</text>
<text x="173.7" y="147.4" transform="rotate(-90 173.7 147.4)">23</text>
<text x="176.3" y="146.8" transform="rotate(-90 176.3 146.8)">8</text>
</g>
<g font-size="1.8" fill="#0f0f0f">
<text x="201.3" y="41.6">LED_A</text>
<text x="152.4" y="73.3">NRST</text>
<text x="151.1" y="83.5">HSE_IN</text>
<text x="151.1" y="78.4">BOOT0</text>
<text x="193" y="78.4">LED_A</text>
<text x="193" y="80.9">BTN</text>
<text x="249" y="83.5">BTN</text>
<text x="149.9" y="86">HSE_OUT 6</text>
<text x="148.6" y="129.2">SDA</text>
<text x="148.7" y="134.3">SCL</text>
</g>
<g font-size="1.8" fill="#840000">
<text x="51" y="89.9">USB_CONN_D+</text>
<text x="51" y="84.8">USB_CONN_D-</text>
<text x="194.5" y="102.6">USB_D-</text>
<text x="194.5" y="105.1">USB_D+</text>
<text x="55.6" y="134.3">USB_CONN_D-</text>
<text x="55.6" y="136.8">USB_CONN_D+</text>
<text x="82.7" y="136.8">USB_D+</text>
<text x="82.7" y="134.3">USB_D-</text>
<text x="75.9" y="140.4" transform="rotate(-90 75.9 140.4)">2</text>
</g>
<g font-size="1.6" fill="#0000c2">
<text x="14.1" y="170.4">Capacitors:</text>
<text x="14.1" y="172.2">100nF</text>
<text x="24.7" y="172.2">and</text>
<text x="28.9" y="172.2">33pF:</text>
<text x="25" y="175.9">rating</text>
<text x="27.4" y="177.7">or</text>
<text x="28.4" y="179.6">case</text>
<text x="30.2" y="177.7">X5R</text>
<text x="31.1" y="175.9">of</text>
<text x="33.4" y="179.6">codes</text>
<text x="33.9" y="175.9">6.6V</text>
<text x="34.6" y="177.7">dielectric</text>
<text x="43.7" y="177.7">for</text>
<text x="47.2" y="177.7">100nF,</text>
<text x="54.1" y="177.7">NP0/C0G</text>
<text x="63.2" y="177.7">dielectric</text>
<text x="72.3" y="177.7">for</text>
<text x="75.8" y="177.7">33pF</text>
<text x="25" y="185.1">rating</text>
<text x="31.1" y="185.1">of</text>
<text x="33.9" y="185.1">11V</text>
<text x="38.2" y="185.1">(C11</text>
<text x="43.3" y="185.1">connects</text>
<text x="52.1" y="185.1">to</text>
<text x="54.9" y="185.1">V_{BUS}</text>
<text x="59.7" y="185.1">(max</text>
<text x="65" y="185.1">5.5V))</text>
<text x="27.4" y="186.9">or</text>
<text x="28.4" y="188.8">case</text>
<text x="30.2" y="186.9">X5R</text>
<text x="33.4" y="188.8">codes</text>
<text x="34.6" y="186.9">dielectric</text>
<text x="14.1" y="192.4">Resistors:</text>
<text x="14.1" y="196.1">PCB</text>
<text x="18.6" y="196.1">board</text>
<text x="23.5" y="192.4">0402</text>
<text x="24.5" y="196.1">MUST be</text>
<text x="29" y="192.4">packages</text>
<text x="33.2" y="196.1">as</text>
<text x="36.3" y="196.1">close</text>
<text x="41.9" y="196.1">to</text>
<text x="44.7" y="196.1">0.75mm</text>
<text x="52.6" y="196.1">thick</text>
<text x="57.9" y="196.1">as</text>
<text x="60.9" y="196.1">possible</text>
</g>
<g font-size="1.1" fill="#0f0f0f">
<text x="195.6" y="123">SWCLK</text>
<text x="195.6" y="120.4">SWDIO</text>
</g>
<text font-size=".9" fill="#0f0f0f" x="203.8" y="51.9">LED_K</text>
</svg>
